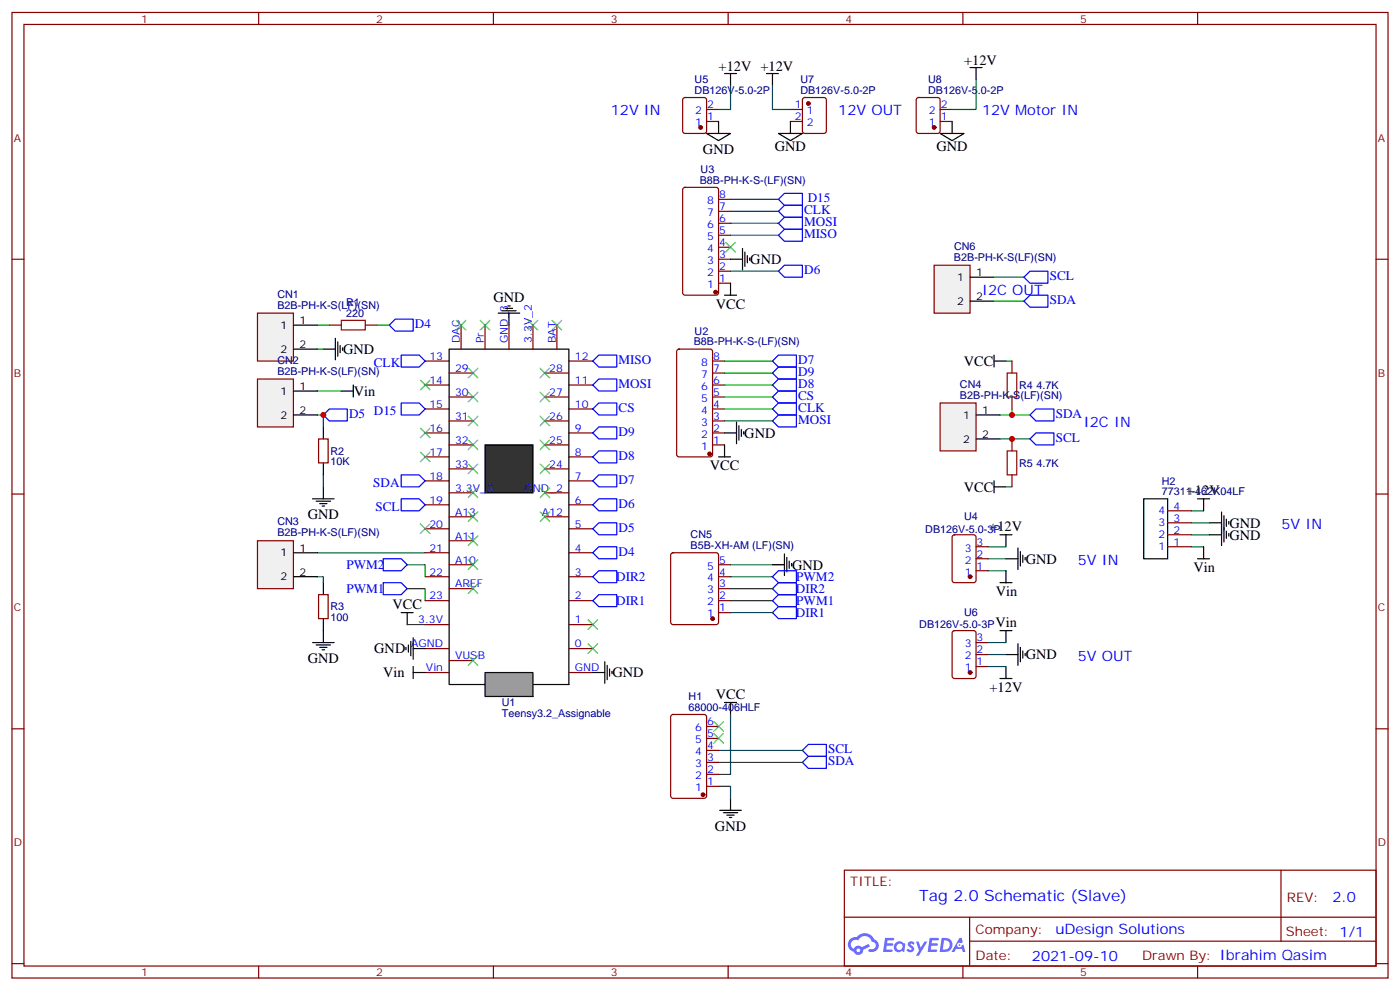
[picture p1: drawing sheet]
<svg xmlns="http://www.w3.org/2000/svg" width="412mm" height="292mm" viewBox="0 0 412 292" stroke-linecap="round" stroke-linejoin="round" font-family="sans-serif">
<g fill="none" stroke="#870000" stroke-width=".35">
<path d="M3.5 3.7h405.4v284.3h-405.4zM7.1 7.2h398.2v277.3h-398.2zM76.2 3.7v3.5M145.3 3.7v3.5M214.5 3.7v3.5M283.6 3.7v3.5M352.8 3.7v3.5M3.5 76.3h3.6M405.3 76.3h3.6M3.5 145.5h3.6M405.3 145.5h3.6M3.5 214.6h3.6"/>
<path d="M405.3 214.6h3.6M248.7 256.3h156.6v28.2h-156.6zM377.3 256.3v20.9M248.7 270.1h156.5M285.6 277.2h119.6M285.6 270.1v14.1M3.5 283.8h3.6M76.2 284.5v3.5M145.3 284.5v3.5M214.5 284.5v3.5M283.6 284.5v3.5M352.8 284.5v3.5"/>
<path d="M405.3 283.8h3.6"/>
</g>
<g fill="#5487ff">
<path d="M267.7 277.4a1.22 1.22 0 0 1 1.7 .3l-.4 .6a.47 .47 0 0 0-.3-.4 .47 .47 0 0 0-.5 .2l.1 .2a1.14 1.14 0 0 1 .8 1.7 1.14 1.14 0 0 1-1.9 0l-.2-.2 .5-.5 .7 .4a.29 .29 0 0 0 .3-.2 .29 .29 0 0 0-.2-.4 1.04 1.04 0 0 1-.6-1.7z"/>
<path d="M260.7 276.2h2.4l.3 .2-.2 .5h-1.8l-.1 .9h1.5l.3 .3-.3 .4h-1.6l-.2 1.1 1.7 .1 .2 .3-.2 .3h-2.6z"/>
<path d="M273.8 276.2h2.4l.3 .2-.1 .5h-1.8l-.2 .9h1.6l.3 .3-.4 .4h-1.6l-.1 1.1 1.7 .1 .2 .3-.2 .3h-2.6z"/>
<path d="M282.6 276.2h.7l.3 1.2-.6 .4a.69 .69 0 0 0-1 .2 .69 .69 0 0 0 .4 1 .69 .69 0 0 0 .9-.6l.5-.3 .6 2.2h-.8l-.2-.9h-1.8l-.5 .9h-.8z"/>
<path d="M269.8 277.3h.8l.6 1.8 1.1-1.8h.9l-2.6 4.2h-.8l.9-1.6z"/>
<path d="M277.4 276.2l-.6 4.1h1.3a2.11 2.11 0 0 0 2.5-2.1 2.11 2.11 0 0 0-2.5-2zM278.1 276.9a1.39 1.39 0 0 1 1.7 1.4 1.39 1.39 0 0 1-1.8 1.3h-.3z"/>
<path d="M263.7 277.8a1.54 1.54 0 0 0-.1 2.2 1.54 1.54 0 0 0 2.2 .1l.6 .2 .3-2.3-.2-.2h-.4a1.49 1.49 0 0 0-2.4 0zM264 278.8a.94 .94 0 0 1 1.8 0 .94 .94 0 0 1-1.8 0z"/>
<path d="M250.4 276.6a2.18 2.18 0 0 0 1.1 3.7 1.44 1.44 0 0 0 1.6 .9 1.44 1.44 0 0 0 1.2-1.5l2-1-.5-.7-1.9 .9a1.47 1.47 0 0 0-2.4 .5 1.39 1.39 0 0 1-.7-2 1.39 1.39 0 0 1 2-.4 2.12 2.12 0 0 1 2.2-1.3 2.12 2.12 0 0 1 1.9 1.7 1.14 1.14 0 0 1 1.1 1.4 1.14 1.14 0 0 1-1.7 .7 .43 .43 0 0 0-.5 .4 .43 .43 0 0 0 .4 .4 1.98 1.98 0 0 0 2.5-1.2 1.98 1.98 0 0 0-1.2-2.5 3.1 3.1 0 0 0-5.3-.7l-.9 .1zM252.3 279.9a.55 .55 0 0 1 1.1 0 .55 .55 0 0 1-1.1 0z"/>
<circle cx="282.6" cy="278.3" r=".26"/>
</g>
<g fill="none" stroke="#870000" stroke-width=".35">
<path d="M125.2 113.4h7.1M125.2 106.3h7.1M167.6 113.4h7M167.6 106.3h7M125.2 134.5h7.1M125.2 127.5h7.1M125.2 120.4h7.1M167.6 134.5h7M167.6 127.5h7M167.6 120.4h7M125.2 155.7h7.1M125.2 148.7h7.1"/>
<path d="M125.2 141.6h7.1M167.6 155.7h7M167.6 148.7h7M167.6 141.6h7M125.2 176.9h7.1M125.2 169.8h7.1M125.2 162.8h7.1M167.6 176.9h7M167.6 169.8h7M167.6 162.8h7M125.2 183.9h7.1M125.2 198h7.1"/>
<path d="M125.2 191h7.1M167.6 183.9h7M167.6 198h7M167.6 191h7"/>
</g>
<path d="M132.3 102.8h35.3v98.8h-35.3z" fill="none" stroke="#000" stroke-width=".35"/>
<path d="M142.9 198h14.1v7.1h-14.1z" fill="#999" stroke="#000" stroke-width=".35"/>
<path d="M142.9 131h14.1v14.1h-14.1z" fill="#333" stroke="#000" stroke-width=".35"/>
<g fill="none" stroke="#870000" stroke-width=".35">
<path d="M201.3 28.9l.5-.2h5.6l.7 .4v9.5l-.4 .6-5.9 .1-.7-.5v-9.4zM208.1 35.8h3.6M208.1 32.2h3.6M201.3 55.4l.5-.2h9.2l.6 .4 .1 30.6-.5 .7h-9.4l-.7-.4v-30.6zM211.7 58.7h3.5M211.7 79.9h3.5M211.7 76.3h3.5M211.7 72.8h3.5M211.7 69.3h3.5M211.7 65.8h3.5M211.7 62.2h3.5M97 95.7h3.5"/>
<path d="M107.6 95.7h3.5M135.8 95.7v7.1M142.9 95.7v7.1M149.9 95.7v7.1M157 95.7v7.1M164 95.7v7.1M211.7 83.4h3.5M132.3 109.9h7M132.3 116.9h7M160.5 109.9h7.1M160.5 116.9h7.1M199.6 103l.4-.2h9.2l.6 .4 .1 30.6-.5 .7h-9.4l-.6-.4-.1-30.6z"/>
<path d="M209.9 109.9h3.5M209.9 116.9h3.5M209.9 113.4h3.5M209.9 106.3h3.5M298.1 106.3v3.6M298.1 116.9v3.5M93.8 129.3h2.9v7h-2.9zM132.3 124h7M132.3 131h7M132.3 138.1h7M160.5 124h7.1M160.5 131h7.1"/>
<path d="M160.5 138.1h7.1M209.9 124h3.5M209.9 131h3.5M209.9 127.5h3.5M209.9 120.4h3.5M132.3 145.1h7M132.3 152.2h7M132.3 159.2h7M160.5 145.1h7.1M160.5 152.2h7.1M93.8 175.1h2.9v7.1h-2.9zM132.3 166.3h7"/>
<path d="M132.3 173.4h7M197.8 163l.5-.2h12.7l.6 .4 .1 20-.5 .7h-12.9l-.7-.4v-20zM211.7 166.3h3.5M211.7 173.4h3.5M211.7 176.9h3.5M211.7 169.8h3.5M132.3 194.5h7M211.7 180.4h3.5"/>
</g>
<g fill="none" stroke="#000" stroke-width=".35">
<path d="M208.1 39.3h7.1l-3.5 2.1zM211.7 35.8v3.5M213.4 21.7h3.6M215.2 21.7v3.5M215.2 76.3h3.5M218.7 73.2v6.3M219.4 74.2v4.3M220.1 75.3v2.1M220.8 76v.7M98.8 99.6v6.4M146.8 92.2h6.3M147.8 91.5h4.2"/>
<path d="M148.9 90.8h2.1M149.6 90.1h.7M149.9 92.2v3.5M213.4 86.9h3.6M215.2 83.4v3.5M95.2 102.8h3.6M99.5 100.7v4.2M100.2 101.7v2.2M100.5 115.1h3.6M100.9 102.4v.8M104.1 113.4v3.5M292.8 106.3h3.5"/>
<path d="M292.8 104.6v3.5M95.2 125.7v3.6M95.2 136.3v3.5M211.7 134.5h3.5M213.4 131v3.5M213.4 127.5h3.6M217 124.3v6.4M217.7 125.4v4.2M218.4 126.4v2.2M219.1 127.1v.7M92.1 146.9h6.3M93.1 147.6h4.3"/>
<path d="M94.2 148.3h2.1M94.9 149h.7M95.2 143.4v3.5M95.2 171.6v3.5M92.1 189.2h6.3M93.1 189.9h4.3M94.2 190.6h2.1M94.9 191.3h.7M95.2 182.2v7M118.2 180.4h3.5M119.6 190.6v.7M119.9 180.4v3.5"/>
<path d="M120.3 189.9v2.2M121 188.9v4.2M121.7 198h3.5M121.7 191h3.5M121.7 187.8v6.4M121.7 196.3v3.5M174.6 198h3.6M178.2 194.9v6.3M178.9 195.9v4.3M179.6 197v2.1M180.3 197.7v.7M213.4 206.9h3.6"/>
<path d="M215.2 206.9v3.5M212 238.6h6.4M213.1 239.3h4.2M215.2 235.1v3.5M214.1 240h2.2M214.8 240.7h.7"/>
</g>
<g fill="none" stroke="#3c3" stroke-width=".35">
<path d="M213.8 71.4l2.8 2.8M216.6 71.4l-2.8 2.8M134.4 94.3l2.8 2.9M137.2 94.3l-2.8 2.9M141.5 94.3l2.8 2.9M144.3 94.3l-2.8 2.9M155.6 94.3l2.8 2.9M158.4 94.3l-2.8 2.9M162.6 94.3l2.9 2.9M165.5 94.3l-2.9 2.9M123.8 112l2.8 2.8M126.6 112l-2.8 2.8"/>
<path d="M137.9 115.5l2.9 2.8M137.9 108.4l2.9 2.9M140.8 115.5l-2.9 2.8M140.8 108.4l-2.9 2.9M159.1 108.4l2.8 2.9M159.1 115.5l2.8 2.8M161.9 115.5l-2.8 2.8M161.9 108.4l-2.8 2.9M123.8 126.1l2.8 2.8M123.8 133.1l2.8 2.9M126.6 126.1l-2.8 2.8M126.6 133.1l-2.8 2.9"/>
<path d="M137.9 136.7l2.9 2.8M137.9 129.6l2.9 2.8M137.9 122.6l2.9 2.8M140.8 136.7l-2.9 2.8M140.8 129.6l-2.9 2.8M140.8 122.6l-2.9 2.8M159.1 122.6l2.8 2.8M159.1 129.6l2.8 2.8M159.1 136.7l2.8 2.8M161.9 136.7l-2.8 2.8M161.9 129.6l-2.8 2.8M161.9 122.6l-2.8 2.8"/>
<path d="M123.8 154.3l2.8 2.8M126.6 154.3l-2.8 2.8M137.9 157.8l2.9 2.9M137.9 150.8l2.9 2.8M137.9 143.7l2.9 2.8M140.8 157.8l-2.9 2.9M140.8 150.8l-2.9 2.8M140.8 143.7l-2.9 2.8M159.1 150.8l2.8 2.8M161.9 150.8l-2.8 2.8M137.9 171.9l2.9 2.9M137.9 164.9l2.9 2.8"/>
<path d="M140.8 171.9l-2.9 2.9M140.8 164.9l-2.9 2.8M137.9 193.1l2.9 2.8M140.8 193.1l-2.9 2.8M173.2 189.6l2.8 2.8M173.2 182.5l2.8 2.8M176 189.6l-2.8 2.8M176 182.5l-2.8 2.8"/>
</g>
<g fill="none" stroke="#00f" stroke-width=".35">
<path d="M229.3 58.7l1.8-1.8h5.3v3.6h-5.3zM229.3 65.8l1.8-1.8h5.3v3.5h-5.3zM229.3 62.2l1.8-1.7h5.3v3.5h-5.3zM229.3 79.9l1.8-1.8h5.3v3.5h-5.3zM229.3 69.3l1.8-1.8h5.3v3.5h-5.3zM114.7 95.7l1.7-1.7h5.3v3.5h-5.3zM118.2 104.6h5.3l1.7 1.7-1.7 1.8h-5.3zM118.2 118.7h5.3l1.7 1.7-1.7 1.8h-5.3zM174.6 113.4l1.8-1.8h5.3v3.5h-5.3zM174.6 106.3l1.8-1.7h5.3v3.5h-5.3zM227.5 116.9l1.8-1.8h5.3v3.6h-5.3zM227.5 113.4l1.8-1.8h5.3v3.5h-5.3z"/>
<path d="M227.5 109.9l1.8-1.8h5.3v3.5h-5.3zM227.5 106.3l1.8-1.7h5.3v3.5h-5.3zM95.2 122.2l1.8-1.8h5.3v3.6h-5.3zM118.2 139.8h5.3l1.7 1.8-1.7 1.8h-5.3zM174.6 134.5l1.8-1.7h5.3v3.5h-5.3zM174.6 127.5l1.8-1.8h5.3v3.6h-5.3zM174.6 120.4l1.8-1.7h5.3v3.5h-5.3zM227.5 124l1.8-1.8h5.3v3.5h-5.3zM227.5 120.4l1.8-1.7h5.3v3.5h-5.3zM303.4 122.2l1.8-1.8h5.2v3.6h-5.2zM303.4 129.3l1.8-1.8h5.2v3.5h-5.2zM118.2 146.9h5.3l1.7 1.8-1.7 1.7h-5.3z"/>
<path d="M174.6 155.7l1.8-1.7h5.3v3.5h-5.3zM174.6 148.7l1.8-1.8h5.3v3.5h-5.3zM174.6 141.6l1.8-1.8h5.3v3.6h-5.3zM112.9 171.6h5.3l1.7 1.8-1.7 1.7h-5.3zM112.9 164.5h5.3l1.7 1.8-1.7 1.8h-5.3zM174.6 162.8l1.8-1.8h5.3v3.5h-5.3zM174.6 169.8l1.8-1.7h5.3v3.5h-5.3zM174.6 176.9l1.8-1.8h5.3v3.5h-5.3zM227.5 173.4l1.8-1.8h5.3v3.5h-5.3zM238.1 219.2h5.3v3.5h-5.3l-1.7-1.7zM236.4 224.5l1.7-1.8h5.3v3.6h-5.3z"/>
</g>
<g fill="none" stroke="#008700" stroke-width=".35">
<path d="M215.2 25.2v7h-3.5M215.2 58.7h14.1M215.2 65.8h14.1M215.2 62.2h14.1M215.2 79.9h14.1M215.2 69.3h14.1M93.5 95.7h3.5M111.1 95.7h3.6M93.5 102.8h1.7M93.5 115.1h7M213.4 116.9h14.1M213.4 113.4h14.1"/>
<path d="M213.4 109.9h14.1M213.4 106.3h14.1M296.3 106.3h1.8M93.5 122.2h1.7v3.5M95.2 139.8v3.6M213.4 124h14.1M213.4 120.4h14.1M294.6 122.2h8.8M298.1 120.4v1.8M93.5 169.8h1.7v1.8M93.5 162.8h31.7M119.9 173.4h5.3v3.5"/>
<path d="M119.9 166.3h5.3v3.5M215.2 176.9h12.3M215.2 173.4h12.3M215.2 169.8h12.3M215.2 166.3h12.3M119.9 183.9h5.3M215.2 210.4v17.6h-3.5M211.7 231.6h3.5v3.5M211.7 224.5h24.7M211.7 221h24.7"/>
</g>
<path d="M100.5 94.3h7.1v2.9h-7.1zM296.7 109.9h2.8v7h-2.8z" fill="none" stroke="#a10000" stroke-width=".35"/>
<g fill="#870000" stroke="#870000" stroke-width=".35">
<circle cx="209" cy="133.7" r=".53"/>
<circle cx="210.8" cy="86" r=".53"/>
<circle cx="206.4" cy="37.5" r=".53"/>
<circle cx="209.9" cy="182.2" r=".53"/>
</g>
<path d="M75.8 92.2h10.6v14.1h-10.6z" fill="#f0f0f0" stroke="#870000" stroke-width=".35"/>
<path d="M86.4 95.7h7.1M86.4 102.8h7.1" fill="none" stroke="#000" stroke-width=".35"/>
<path d="M75.8 111.6h10.6v14.1h-10.6z" fill="#f0f0f0" stroke="#870000" stroke-width=".35"/>
<path d="M86.4 115.1h7.1M86.4 122.2h7.1" fill="none" stroke="#000" stroke-width=".35"/>
<path d="M75.8 159.2h10.6v14.2h-10.6z" fill="#f0f0f0" stroke="#870000" stroke-width=".35"/>
<path d="M86.4 162.8h7.1M86.4 169.8h7.1" fill="none" stroke="#000" stroke-width=".35"/>
<path d="M276.9 118.7h10.6v14.1h-10.6z" fill="#f0f0f0" stroke="#870000" stroke-width=".35"/>
<g fill="none" stroke="#000" stroke-width=".35">
<path d="M225.8 21.7h3.5M227.5 21.7v3.5M229.3 39.3h7.1l-3.6 2.1zM232.8 35.8v3.5M287.5 122.2h7.1M287.5 129.3h7.1M294.6 157.5h3.5M296.3 157.5v3.5M294.6 171.6h3.5M296.3 168.1v3.5M294.6 185.7h3.5M294.6 199.8h3.5"/>
<path d="M296.3 185.7v3.5M296.3 196.3v3.5M296.3 192.8h3.6M299.9 189.6v6.3M300.6 190.6v4.3M301.3 191.7v2.1M302 192.4v.7"/>
</g>
<path d="M227.5 25.2v7h5.3M294.6 129.3h8.8M291 192.8h5.3" fill="none" stroke="#008700" stroke-width=".35"/>
<path d="M159.1 143.7l2.8 2.8M161.9 143.7l-2.8 2.8M210.3 216l2.8 2.9M210.3 212.5l2.8 2.8M213.1 216l-2.8 2.9M213.1 212.5l-2.8 2.8" fill="none" stroke="#3c3" stroke-width=".35"/>
<path d="M232.8 32.2h3.6M232.8 35.8h3.6M236.6 28.9l.5-.2h5.6l.7 .4v9.5l-.4 .6-5.9 .1-.7-.5v-9.4zM197.8 210.6l.5-.2h9.1l.7 .4v23.6l-.4 .6-9.4 .1-.7-.5v-23.5zM208.1 217.5h3.6M208.1 213.9h3.6M208.1 231.6h3.6M208.1 228h3.6M208.1 224.5h3.6M208.1 221h3.6" fill="none" stroke="#870000" stroke-width=".35"/>
<g fill="#870000" stroke="#870000" stroke-width=".35">
<circle cx="207.1" cy="234" r=".53"/>
<circle cx="238.1" cy="30.5" r=".53"/>
</g>
<path d="M275.2 78.1h10.6v14.1h-10.6z" fill="#f0f0f0" stroke="#870000" stroke-width=".35"/>
<g fill="none" stroke="#000" stroke-width=".35">
<path d="M285.8 19.9h3.5M287.5 19.9v3.5M276.9 39.3h7.1l-3.5 2.1zM280.5 35.8v3.5M285.8 81.6h7M285.8 88.7h7M292.8 143.4h3.5M292.8 141.6v3.5M336.9 146.9h7.1v17.6h-7.1zM352.8 146.9h3.5M354.5 146.9v3.5M356.3 154h3.5"/>
<path d="M356.3 157.5h3.5M359.8 150.8v9.9M360.5 151.8v7.8M361.2 152.9v2.1M361.2 156.4v2.1M361.9 153.6v.7M361.9 157.1v.7M227.5 166.3h3.6M231.1 163.1v6.4M231.8 164.2v4.2M232.5 165.2v2.2M233.2 165.9v.8"/>
<path d="M296.3 164.5h3.6M299.9 161.4v6.3M300.6 162.4v4.3M301.3 163.5v2.1M302 164.2v.7M352.8 164.5h3.5M354.5 161v3.5"/>
</g>
<path d="M296.7 132.8h2.8v7h-2.8z" fill="none" stroke="#a10000" stroke-width=".35"/>
<g fill="none" stroke="#870000" stroke-width=".35">
<path d="M270.1 28.9l.5-.2h5.6l.7 .4v9.5l-.4 .6-5.9 .1-.7-.5v-9.4zM276.9 35.8h3.6M276.9 32.2h3.6M298.1 129.3v3.5M298.1 139.8v3.6M280.7 157.7l.5-.2h5.6l.7 .4v13l-.4 .6-5.9 .1-.7-.5v-12.9zM344 157.5h7M344 154h7M344 150.4h7M287.5 161h3.5M287.5 168.1h3.5M287.5 164.5h3.5"/>
<path d="M344 161h7M280.7 185.9l.5-.2h5.6l.7 .4v13l-.4 .7h-5.9l-.7-.4v-13zM287.5 196.3h3.5M287.5 192.8h3.5M287.5 189.2h3.5"/>
</g>
<g fill="none" stroke="#008700" stroke-width=".35">
<path d="M287.5 23.4v8.8h-7M292.8 81.6h8.8M292.8 88.7h8.8M296.3 143.4h1.8M351 154h5.3M351 150.4h3.5M351 157.5h5.3M291 164.5h5.3M291 161h5.3M291 168.1h5.3M351 161h3.5M215.2 180.4h12.3"/>
<path d="M291 189.2h5.3M291 196.3h5.3"/>
</g>
<path d="M301.6 88.7l1.8-1.8h5.3v3.6h-5.3zM301.6 81.6l1.8-1.7h5.3v3.5h-5.3zM227.5 169.8l1.8-1.7h5.3v3.5h-5.3zM227.5 176.9l1.8-1.8h5.3v3.5h-5.3zM227.5 180.4l1.8-1.8h5.3v3.6h-5.3z" fill="none" stroke="#00f" stroke-width=".35"/>
<g fill="#870000" stroke="#870000" stroke-width=".35">
<circle cx="285.7" cy="169.8" r=".53"/>
<circle cx="285.7" cy="198" r=".53"/>
<circle cx="275.2" cy="37.5" r=".53"/>
</g>
<g fill="#c00">
<circle cx="298.1" cy="122.2" r=".88"/>
<circle cx="95.3" cy="122.2" r=".88"/>
<circle cx="298.1" cy="129.3" r=".88"/>
</g>
<text font-size="4.6" fill="#00f" x="270.8" y="265.3">Tag 2.0 Schematic (Slave)</text>
<g font-size="4.2">
<text x="211.7" y="21">+12V +12V</text>
<text x="284" y="19.2">+12V</text>
<text x="207.1" y="45.4">GND</text>
<text x="228.2" y="44.6">GND</text>
<text x="275.9" y="44.6">GND</text>
<text x="221" y="77.8">GND</text>
<text x="145.3" y="89">GND</text>
<text x="210.8" y="90.9">VCC</text>
<text x="101.1" y="104.2">GND</text>
<text x="283.9" y="107.8">VCC</text>
<text x="104.2" y="116.6">Vin</text>
<text x="219.3" y="128.9">GND</text>
<text x="209.1" y="138.5">VCC</text>
<text x="283.9" y="144.8">VCC</text>
<text x="349.6" y="145.7">+12V</text>
<text x="90.7" y="153">GND</text>
<text x="362.1" y="155.4">GND</text>
<text x="291.4" y="156.3">+12V</text>
<text x="362.1" y="158.9">GND</text>
<text x="233.4" y="167.7">GND</text>
<text x="302.2" y="166">GND</text>
<text x="351.5" y="168.5">Vin</text>
<text x="115.6" y="179.3">VCC</text>
<text x="293.3" y="175.6">Vin</text>
<text x="293.2" y="184.6">Vin</text>
<text x="90.7" y="195.3">GND</text>
<text x="110.2" y="192.4">GND</text>
<text x="302.2" y="194.2">GND</text>
<text x="112.8" y="199.5">Vin</text>
<text x="180.4" y="199.5">GND</text>
<text x="291.5" y="203.8">+12V</text>
<text x="210.8" y="205.8">VCC</text>
<text x="210.6" y="244.7">GND</text>
</g>
<g font-size="4.2" fill="#00f">
<text x="179.9" y="34">12V IN</text>
<text x="246.9" y="34">12V OUT</text>
<text x="289.3" y="34">12V Motor IN</text>
<text x="289.3" y="86.9">I2C OUT</text>
<text x="319.3" y="125.7">I2C IN</text>
<text x="377.5" y="155.7">5V IN</text>
<text x="317.5" y="166.3">5V IN</text>
<text x="317.5" y="194.5">5V OUT</text>
<text x="392.5" y="265.5">2.0</text>
<text x="310.9" y="275.1">uDesign Solutions</text>
<text x="304" y="282.9">2021-09-10</text>
</g>
<g font-size="3.9" fill="#00f">
<text x="237.9" y="59.5">D15</text>
<text x="236.9" y="63.1">CLK</text>
<text x="236.9" y="66.6">MOSI</text>
<text x="236.9" y="70.1">MISO</text>
<text x="236.9" y="80.7">D6</text>
<text x="309.2" y="82.5">SCL</text>
<text x="309.2" y="89.5">SDA</text>
<text x="122.2" y="96.6">D4</text>
<text x="182.2" y="107.2">MISO</text>
<text x="235.1" y="107.2">D7</text>
<text x="110.1" y="108">CLK</text>
<text x="235.1" y="110.7">D9</text>
<text x="182.2" y="114.2">MOSI</text>
<text x="235.1" y="117.7">CS</text>
<text x="235.1" y="114.2">D8</text>
<text x="102.8" y="123">D5 D15</text>
<text x="182.2" y="121.3">CS</text>
<text x="235.1" y="121.3">CLK</text>
<text x="235.1" y="124.9">MOSI</text>
<text x="311" y="123">SDA</text>
<text x="182.2" y="128.3">D9</text>
<text x="311" y="130.1">SCL</text>
<text x="182.2" y="135.4">D8</text>
<text x="109.9" y="143.4">SDA</text>
<text x="182.2" y="142.4">D7</text>
<text x="182.2" y="149.5">D6</text>
<text x="110.6" y="150.4">SCL</text>
<text x="182.2" y="156.5">D5</text>
<text x="102.1" y="167.6">PWM2</text>
<text x="182.2" y="163.6">D4</text>
<text x="181.5" y="171.1">DIR2</text>
<text x="234.5" y="171.2">PWM2</text>
<text x="102.1" y="174.6">PWM1</text>
<text x="181.5" y="178.1">DIR1</text>
<text x="234.5" y="174.6">DIR2</text>
<text x="234.5" y="178.1">PWM1</text>
<text x="234.5" y="181.7">DIR1</text>
<text x="243.9" y="221.7">SCL</text>
<text x="243.9" y="225.3">SDA</text>
</g>
<g font-size="3.9" fill="#800">
<text x="250.5" y="260.8">TITLE:</text>
<text x="379.1" y="265.5">REV:</text>
<text x="287.4" y="275">Company:</text>
<text x="378.7" y="275.7">Sheet: 1/1</text>
<text x="287.4" y="282.7">Date:</text>
<text x="336.4" y="282.8">Drawn By: Ibrahim Qasim</text>
</g>
<g font-size="3.2" fill="#800">
<text x="41.6" y="6.7">1</text>
<text x="110.8" y="6.7">2</text>
<text x="179.9" y="6.7">3</text>
<text x="249.1" y="6.7">4</text>
<text x="318.2" y="6.7">5</text>
<text x="4.1" y="41.8">A</text>
<text x="405.9" y="41.8">A</text>
<text x="4.1" y="110.9">B</text>
<text x="405.9" y="110.9">B</text>
<text x="4.1" y="180.1">C</text>
<text x="405.9" y="180.1">C</text>
<text x="4.1" y="249.2">D</text>
<text x="405.9" y="249.2">D</text>
<text x="41.6" y="287.5">1</text>
<text x="110.8" y="287.5">2</text>
<text x="179.9" y="287.5">3</text>
<text x="249.1" y="287.5">4</text>
<text x="318.2" y="287.5">5</text>
</g>
<g font-size="3.2" fill="#000080">
<text x="204.6" y="27.7">DB126V-5.0-2P</text>
<text x="204.6" y="24.5">U5</text>
<text x="235.8" y="27.7">DB126V-5.0-2P</text>
<text x="235.8" y="24.5">U7</text>
<text x="273.4" y="27.7">DB126V-5.0-2P</text>
<text x="273.4" y="24.5">U8</text>
<text x="206.4" y="50.9">U3</text>
<text x="206.1" y="54.1">B8B-PH-K-S-(LF)(SN)</text>
<text x="281" y="76.8">B2B-PH-K-S(LF)(SN)</text>
<text x="281" y="73.6">CN6</text>
<text x="81.7" y="87.7">CN1</text>
<text x="81.7" y="90.9">B2B-PH-K-S(LF)(SN)</text>
<text x="102" y="93.3">220</text>
<text x="102" y="90.1">R1</text>
<text x="204.4" y="101.7">B8B-PH-K-S-(LF)(SN)</text>
<text x="204.6" y="98.6">U2</text>
<text x="81.7" y="107.1">CN2</text>
<text x="81.7" y="110.3">B2B-PH-K-S(LF)(SN)</text>
<text x="282.8" y="117.4">B2B-PH-K-S(LF)(SN)</text>
<text x="282.8" y="114.2">CN4</text>
<text x="300.2" y="114.6">R4</text>
<text x="305.3" y="114.5">4.7K</text>
<text x="97.4" y="137.1">10K</text>
<text x="97.4" y="133.9">R2</text>
<text x="300.2" y="137.5">R5</text>
<text x="305.3" y="137.4">4.7K</text>
<text x="342.2" y="142.8">H2</text>
<text x="342.2" y="145.8">77311-462K04LF</text>
<text x="81.7" y="154.7">CN3</text>
<text x="284" y="153.2">U4</text>
<text x="81.7" y="158">B2B-PH-K-S(LF)(SN)</text>
<text x="203.4" y="161.7">B5B-XH-AM (LF)(SN)</text>
<text x="203.4" y="158.6">CN5</text>
<text x="272.5" y="156.8">DB126V-5.0-3P</text>
<text x="97.4" y="179.8">R3</text>
<text x="97.4" y="182.9">100</text>
<text x="270.8" y="185.1">DB126V-5.0-3P</text>
<text x="284" y="181.5">U6</text>
<text x="147.8" y="208">U1</text>
<text x="202.9" y="209.3">68000-406HLF</text>
<text x="202.9" y="206.1">H1</text>
<text x="147.8" y="211.2">Teensy3.2_Assignable</text>
</g>
<g font-size="3.2" fill="#00f">
<text x="204.8" y="33.7">2</text>
<text x="208.3" y="35.4">1</text>
<text x="208.3" y="31.9">2</text>
<text x="234.2" y="31.9">1</text>
<text x="234.2" y="35.4">2</text>
<text x="237.7" y="33.7">1</text>
<text x="273.6" y="33.7">2</text>
<text x="277.1" y="35.4">1</text>
<text x="277.1" y="31.9">2</text>
<text x="204.8" y="37.2">1</text>
<text x="237.7" y="37.2">2</text>
<text x="273.6" y="37.2">1</text>
<text x="211.8" y="58.3">8</text>
<text x="208.3" y="63.6">7</text>
<text x="208.3" y="60.1">8</text>
<text x="211.8" y="65.4">6</text>
<text x="211.8" y="61.9">7</text>
<text x="208.3" y="70.7">5</text>
<text x="208.3" y="67.2">6</text>
<text x="211.8" y="68.9">5</text>
<text x="208.3" y="77.8">3</text>
<text x="208.3" y="74.2">4</text>
<text x="211.8" y="76">3</text>
<text x="211.8" y="72.5">4</text>
<text x="208.3" y="81.3">2</text>
<text x="211.8" y="83">1</text>
<text x="211.8" y="79.5">2</text>
<text x="208.3" y="84.8">1</text>
<text x="135.5" y="101" transform="rotate(-90 135.5 101)">DAC</text>
<text x="142.5" y="101" transform="rotate(-90 142.5 101)">Pr</text>
<text x="149.6" y="101" transform="rotate(-90 149.6 101)">GND_3</text>
<text x="156.6" y="101" transform="rotate(-90 156.6 101)">3.3V_2</text>
<text x="163.7" y="101" transform="rotate(-90 163.7 101)">BAT</text>
<text x="126.5" y="106">13</text>
<text x="169.3" y="106">12</text>
<text x="206.6" y="107.7">8</text>
<text x="210.1" y="106">8</text>
<text x="126.5" y="113">14</text>
<text x="134.1" y="109.5">29</text>
<text x="161.8" y="109.5">28</text>
<text x="169.3" y="113">11</text>
<text x="206.6" y="111.3">7</text>
<text x="210.1" y="113">6</text>
<text x="210.1" y="109.5">7</text>
<text x="134.1" y="116.6">30</text>
<text x="161.8" y="116.6">27</text>
<text x="206.6" y="118.3">5</text>
<text x="206.6" y="114.8">6</text>
<text x="210.1" y="116.6">5</text>
<text x="126.5" y="120.1">15</text>
<text x="134.1" y="123.6">31</text>
<text x="161.8" y="123.6">26</text>
<text x="169.3" y="120.1">10</text>
<text x="206.6" y="125.4">3</text>
<text x="206.6" y="121.8">4</text>
<text x="210.1" y="123.6">3</text>
<text x="210.1" y="120.1">4</text>
<text x="126.5" y="127.1">16</text>
<text x="134.1" y="130.7">32</text>
<text x="161.8" y="130.7">25</text>
<text x="169.3" y="127.1">9</text>
<text x="206.6" y="128.9">2</text>
<text x="210.1" y="130.7">1</text>
<text x="210.1" y="127.1">2</text>
<text x="126.5" y="134.2">17</text>
<text x="134.1" y="137.7">33</text>
<text x="161.8" y="137.7">24</text>
<text x="169.3" y="134.2">8</text>
<text x="206.6" y="132.4">1</text>
<text x="126.5" y="141.3">18</text>
<text x="169.3" y="141.3">7</text>
<text x="126.5" y="148.3">19</text>
<text x="134.1" y="144.8">3.3V_3</text>
<text x="154.5" y="144.8">GND_2</text>
<text x="169.3" y="148.3">6</text>
<text x="126.5" y="155.4">20</text>
<text x="134.1" y="151.8">A13</text>
<text x="159.6" y="151.8">A12</text>
<text x="169.3" y="155.4">5</text>
<text x="341.2" y="155">3</text>
<text x="341.2" y="151.5">4</text>
<text x="345.7" y="153.6">3</text>
<text x="345.7" y="150.1">4</text>
<text x="134.1" y="158.9">A11</text>
<text x="287.7" y="160.7">3</text>
<text x="341.2" y="158.5">2</text>
<text x="345.7" y="160.7">1</text>
<text x="345.7" y="157.1">2</text>
<text x="126.5" y="162.4">21</text>
<text x="134.1" y="165.9">A10</text>
<text x="169.3" y="162.4">4</text>
<text x="208.3" y="167.7">5</text>
<text x="211.8" y="165.9">5</text>
<text x="284.2" y="165.9">2</text>
<text x="284.2" y="162.4">3</text>
<text x="287.7" y="167.7">1</text>
<text x="287.7" y="164.2">2</text>
<text x="341.2" y="162.1">1</text>
<text x="126.5" y="169.5">22</text>
<text x="134.1" y="173">AREF</text>
<text x="169.3" y="169.5">3</text>
<text x="208.3" y="171.2">4</text>
<text x="211.8" y="173">3</text>
<text x="211.8" y="169.5">4</text>
<text x="284.2" y="169.5">1</text>
<text x="126.5" y="176.5">23</text>
<text x="169.3" y="176.5">2</text>
<text x="208.3" y="178.3">2</text>
<text x="208.3" y="174.8">3</text>
<text x="211.8" y="176.5">2</text>
<text x="123.2" y="183.6">3.3V</text>
<text x="169.3" y="183.6">1</text>
<text x="208.3" y="181.8">1</text>
<text x="211.8" y="180.1">1</text>
<text x="121.1" y="190.6">AGND</text>
<text x="169.3" y="190.6">0</text>
<text x="284.2" y="190.6">3</text>
<text x="287.7" y="188.9">3</text>
<text x="125.5" y="197.7">Vin</text>
<text x="134.1" y="194.2">VUSB</text>
<text x="169.3" y="197.7">GND</text>
<text x="284.2" y="197.7">1</text>
<text x="284.2" y="194.2">2</text>
<text x="287.7" y="195.9">1</text>
<text x="287.7" y="192.4">2</text>
<text x="204.8" y="215.3">6</text>
<text x="208.3" y="213.6">6</text>
<text x="204.8" y="218.9">5</text>
<text x="208.3" y="220.6">4</text>
<text x="208.3" y="217.1">5</text>
<text x="204.8" y="225.9">3</text>
<text x="204.8" y="222.4">4</text>
<text x="208.3" y="227.7">2</text>
<text x="208.3" y="224.2">3</text>
<text x="204.8" y="233">1</text>
<text x="204.8" y="229.4">2</text>
<text x="208.3" y="231.2">1</text>
</g>
<g font-size="3.2">
<text x="282" y="82.7">1</text>
<text x="287.5" y="81.3">1</text>
<text x="282" y="89.7">2</text>
<text x="287.5" y="88.3">2</text>
<text x="88.2" y="95.4">1</text>
<text x="82.6" y="96.8">1</text>
<text x="82.6" y="103.9">2</text>
<text x="88.2" y="102.4">2</text>
<text x="82.6" y="116.2">1</text>
<text x="88.2" y="114.8">1</text>
<text x="82.6" y="123.3">2</text>
<text x="88.2" y="121.8">2</text>
<text x="283.7" y="123.3">1</text>
<text x="289.3" y="121.8">1</text>
<text x="283.7" y="130.3">2</text>
<text x="289.3" y="128.9">2</text>
<text x="82.6" y="163.8">1</text>
<text x="88.2" y="162.4">1</text>
<text x="82.6" y="170.9">2</text>
<text x="88.2" y="169.5">2</text>
</g>
</svg>
